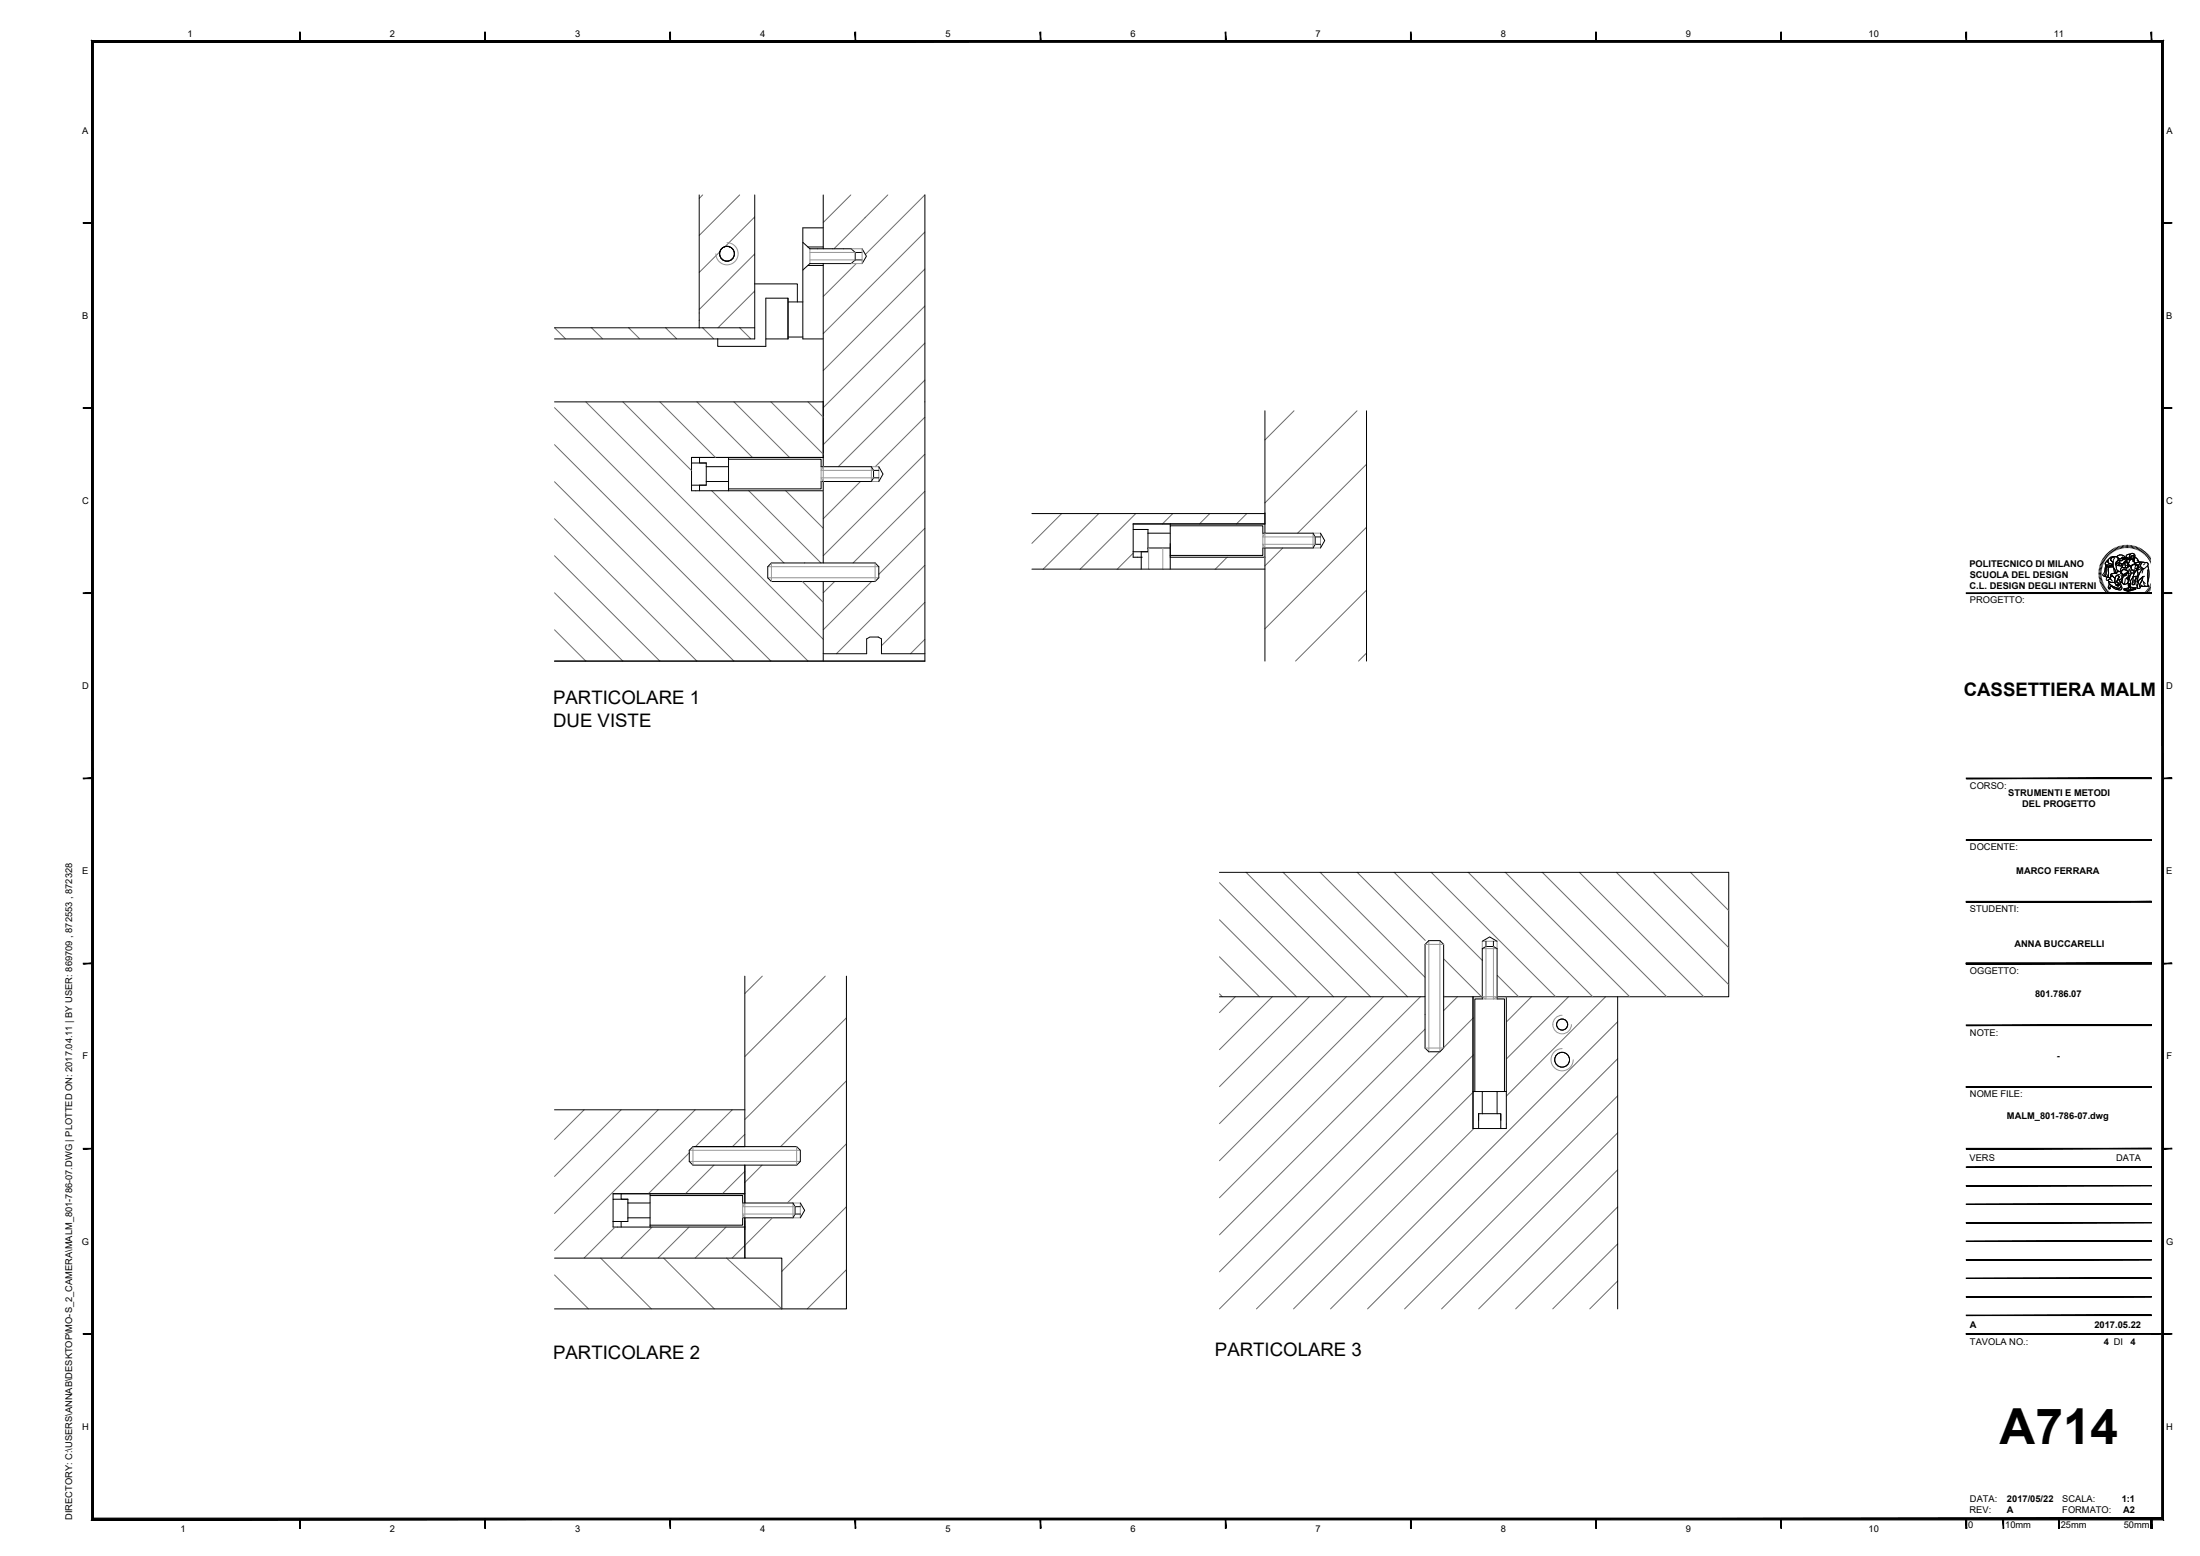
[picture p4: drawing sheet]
<svg xmlns="http://www.w3.org/2000/svg" width="594mm" height="420mm" viewBox="0 0 594 420" stroke-linecap="round" stroke-linejoin="round" font-family="sans-serif">
<!-- layer: 0 -->
<g fill="none" stroke="#6b6b6b" stroke-width=".27">
<path d="M189.7 52.6l-.9 1M199.7 52.6l-10.9 11M203.8 58.6l-8 8M229.8 52.6l-7.5 7.5M239.7 52.6l-14.5 14.6M249.8 52.6l-16.1 16.1M194.4 68l-5.6 5.6M203.8 68.6l-15 15M203.8 78.6l-9.9 9.9M231.2 71.2l-8.9 8.9M249.8 62.6l-27.5 27.5M249.8 72.6l-27.5 27.5"/>
<path d="M149.7 88.5l3 3M159.7 88.5l3 3M169.7 88.5l3 3M179.7 88.5l3 3M189.7 88.5l3 3M199.7 88.5l3 3M249.8 82.6l-27.5 27.5M249.8 92.6l-27.5 27.5M149.7 110.1l68.5 68.4M158.2 108.5l64.1 64.1M168.2 108.5l18.5 18.6M178.2 108.5l15 15"/>
<path d="M188.2 108.5l15 15M198.2 108.5l15 15M208.2 108.5l14.1 14.1M218.2 108.5l4.1 4.1M249.8 102.6l-23.4 23.4M249.8 112.6l-13.4 13.4M349.4 110.9l-7.8 7.9M366.4 110.9l-24.8 24.9M149.7 120.1l58.5 58.4M149.7 130.1l48.5 48.4M192.2 132.5l19.5 19.5M202.2 132.5l19.5 19.5"/>
<path d="M212.2 132.5l10.1 10.1M222.2 132.5l.1 .1M222.4 130l-.1 .1M232.4 130l-10.1 10.1M249.8 122.6l-27.5 27.5M249.8 132.6l-19.4 19.4M286.7 138.7l-8.1 8M296.7 138.7l-15 15M306.7 138.7l-15 15M316.7 138.7l-2.8 2.8M326.7 138.7l-2.8 2.8M336.7 138.7l-2.8 2.8"/>
<path d="M369 125.4l-18.6 18.6M149.7 140.1l38.5 38.4M149.7 150.1l28.5 28.4M216.7 157l5.6 5.6M225.4 157l-3.1 3.1M235.4 157l-13.1 13.1M249.8 142.6l-12.5 12.5M249.8 152.6l-23.9 23.9M306 149.4l-4.3 4.3M331.4 150.5l-3.2 3.2M341.4 150.5l.2 .1M341.6 148h.1"/>
<path d="M346.4 148l-4.8 4.8M369 142.4l-27.4 27.4M369 159.4l-19.2 19.1M149.7 160.1l18.5 18.4M149.7 170.1l8.5 8.4M249.8 162.6l-11.8 11.8M249.8 172.6l-3.9 3.9M369 176.4l-2.2 2.1M205.9 263.6l-4.8 4.7M222.8 263.6l-21.7 21.7M228.6 274.8l-27.5 27.5M404.3 269.1h.1"/>
<path d="M406.9 269.1l-.1 .2M157.7 299.7l-8 8M167.7 299.7l-18 18M177.7 299.7l-28 28M187.7 299.7l-38 38M197.7 299.7l-9.9 9.9M228.6 291.9l-17.8 17.7M186.1 311.3l-11 11M192.8 314.6l-7.7 7.7M201.1 306.3l-3.3 3.3M201.1 316.3l-6 6M205.8 314.6l-4.7 4.7"/>
<path d="M228.6 308.9l-16 15.9M162.2 339.7l13.7 13.7M166.1 331.3l-8.4 8.4M176.1 331.3l-8.4 8.4M179.2 339.7l13.7 13.7M186.1 331.3l-8.4 8.4M196.1 331.3l-8.4 8.4M196.2 339.7l14.9 13.7M201 331.3l.1 .1M201.2 328.8l-.1 .1M208.6 328.8l-10.9 10.9M228.6 325.9l-17.5 17.4"/>
<path d="M149.7 344.3l9.2 9.1M228.6 342.9l-10.6 10.5"/>
</g>
<!-- layer: filatura -->
<g fill="none" stroke="#969696" stroke-width=".27">
<path d="M196.3 65.5a3 3 0 0 1 3 3 3 3 0 0 1-3 3 3 3 0 0 1-3-3M218.7 67.2v4M218.7 70.2h12.2M218.7 68.2h12.2M229.8 67.2h3v4h-3M221.7 126v4M235.3 126h2v4h-2zM235.9 127h-14.2l.6-1v4l-.6-1h14.2M207.3 153h30M207.3 156h30M208.3 152v5M236.3 152v5"/>
<path d="M310.2 148v5.7M314 148v5.7M341 144v4M354.6 144h2v4h-2zM355.1 145h-14.1l.6-1v4l-.6-1h14.1M384.8 255h5M385.8 254v30M388.8 254v30M400.3 254.2h4v2h-4zM401.3 255.6v14.1l-1-.6h4l-1 .6v-14.1M400.3 269.7h4M421.8 274.1a2.51 2.51 0 0 0-2.5 2.6 2.51 2.51 0 0 0 2.5 2.5 2.51 2.51 0 0 0 2.5-2.5"/>
<path d="M384.8 283h5M421.8 283.2a3 3 0 0 0-3 3 3 3 0 0 0 3 3 3 3 0 0 0 3-3M186.1 310.6h30M186.1 313.6h30M187.1 309.6v5M215.1 309.6v5M200.5 324.8v4M214.1 324.8h2v4h-2zM214.7 325.8h-14.2l.6-1v4l-.6-1h14.2"/>
</g>
<!-- layer: 0 -->
<g fill="none" stroke="#000" stroke-width=".27">
<path d="M188.8 52.6v35.9M203.8 52.6v38.9h-54.1M222.3 52.6v14.6M249.8 52.6v125.9h-100.1M203.8 76.7h11.5v4.8M216.8 65.4l1.9 1.8h11.1l1.1 1M218.2 66.7h4.1M218.2 71.7h4.1M222.3 71.2v54.8M222.3 61.5h-5.5v30h5.5M230.9 70.2l-1.1 1h-11.1l-1.9 1.7M230.9 70.2h1.9"/>
<path d="M230.9 68.2h1.9M230.9 68.2v2M232.8 67.2l1.2 2-1.2 2M149.7 88.5h39.1M188.8 88.5h15M193.8 91.5v2h13v-13h6v11M206.8 91.5h6M212.8 80.5v11M212.8 81.5h4M212.8 91h4M149.7 108.5h72.6M341.6 110.9v33.1"/>
<path d="M369 110.9v67.6M186.7 123.5h10v.5M186.7 131v1.5h10M186.7 123.5h35.6M186.7 131h4M186.7 123.5v1.5M188.9 123.5v1.5h1.8M190.7 125h-4v6M190.7 125v6h-1.8v1.5M190.7 130h6M190.7 126h6M196.7 132.5h25.6"/>
<path d="M196.7 132v.5M222.3 130v22M235.9 127v2l-.6 1h-13.6v2h-25M235.9 127l-.6-1h-13.6v-2h-25v8M235.9 127h1.4M235.9 129h1.4M237.3 126l1.1 2-1.1 2M278.6 138.7h63M208.3 152h28l1 1v3l-1 1h-28l-1-1v-3zM222.3 157v21.5M278.6 153.7h63M306 141.5h10v.5"/>
<path d="M306 149h4M306 149v1.5h2.2M308.2 150.5h.1M308.2 143h1.8M310 143h-4v6M310 143v6h-1.8v4.7M310 148h6M310 144h6M316 146.8v6.9M316 150v.5h25.6M341.6 148v30.5M341.6 141.5h-35.6v1.5"/>
<path d="M355.1 145v2l-.5 1h-13.6v2h-25M355.1 145l-.5-1h-13.6v-2h-25v8M355.1 145h1.5M355.1 147h1.5M356.6 144l1.1 2-1.1 2M222.3 176.5h11.7v-4l.9-.5h2.3l.8 .5v4h11.8M329.3 235.6h137.5v33.5h-62.5M385.8 254h3l1 1v28l-1 1h-3l-1-1v-28zM400.3 254.2l2-1.2 2 1.2M401.3 255.6h2l1 .6v13.5h2v25M401.3 255.6l-1 .6v13.5h-2v25h8M401.3 254.2v1.4"/>
<path d="M403.3 254.2v1.4M201.1 263.6v46M228.6 263.6v89.8h-17.5M329.3 269.1h55.5M389.8 269.1h10.5M397.8 269.1v35.6M406.8 269.1v25.6M436.8 269.1v84.3M149.7 299.7h51.4M398.3 294.7h-.5v10.1M400.3 294.7v6M404.3 294.7v6"/>
<path d="M406.3 294.7h.5M406.8 294.7v10h-1.5M187.1 309.6h28l1 1v3l-1 1h-28l-1-1v-3zM201.1 314.6v10.2M397.8 304.7h1.5M399.3 300.7v4h6M399.3 300.7h6v1.8M399.3 300.7v1.8M405.3 300.7v4M149.7 339.7h51.4v-10.9v10.9h10v13.7M165.5 322.3h10v.5M165.6 329.8v1.5h9.9"/>
<path d="M165.6 322.3h35.5M165.6 329.8h4M165.6 322.3v1.5M167.7 322.3v1.5h1.9M169.6 323.8h-4v6M169.6 323.8v6h-1.9v1.5M169.6 328.8h5.9M169.6 324.8h5.9M175.5 331.3h25.6M175.5 330.8v.5M214.7 325.8v2l-.6 1h-13.6v2h-25M214.7 325.8l-.6-1h-13.6v-2h-25v8"/>
<path d="M214.7 325.8h1.4M214.7 327.8h1.4M216.1 324.8l1.2 2-1.2 2M149.7 353.4h61.4"/>
<circle cx="196.3" cy="68.5" r="2"/>
<circle cx="421.8" cy="276.7" r="1.49"/>
<circle cx="421.8" cy="286.2" r="2"/>
</g>
<!-- layer: IKE140039-T1 -->
<path d="M149.7 178.5h100.1" fill="none" stroke="#000" stroke-width=".27"/>
<!-- layer: tratteggio -->
<g fill="none" stroke="#6b6b6b" stroke-width=".27">
<path d="M329.3 238.4l30.8 30.7M336.5 235.6l33.6 33.5M346.5 235.6l33.6 33.5M356.5 235.6l28.3 28.3M366.5 235.6l18.4 18.4M376.5 235.6l23.8 23.8M386.5 235.6l33.6 33.5M396.5 235.6l33.6 33.5M406.5 235.6l33.6 33.5M416.5 235.6l33.6 33.5M426.5 235.6l33.6 33.5M436.5 235.6l30.3 30.3"/>
<path d="M446.5 235.6l20.3 20.3M456.5 235.6l10.3 10.3M329.3 248.4l20.8 20.7M329.3 258.4l10.8 10.7M389.8 258.9l10.3 10.2M329.3 268.4l.8 .7M333.6 269.1l-4.3 4.3M343.6 269.1l-14.3 14.3M353.6 269.1l-24.3 24.3M363.6 269.1l-34.3 34.3M373.6 269.1l-44.3 44.3M383.6 269.1l-54.3 54.3"/>
<path d="M384.8 277.9l-55.5 55.5M389.8 268.9l.3 .2M393.6 269.1l-3.8 3.8M397.8 274.9l-8 8M404.3 263.4l5.8 5.7M413.6 269.1l-6.8 6.8M423.6 269.1l-16.8 16.8M433.6 269.1l-26.8 26.8M436.8 275.9l-77.5 77.5M388.7 284l-59.4 59.4M397.8 284.9l-68.5 68.5M397.8 294.9l-58.5 58.5"/>
<path d="M436.8 285.9l-67.5 67.5M436.8 295.9l-57.5 57.5M398 304.8l-48.7 48.6M436.8 305.9l-47.5 47.5M436.8 315.9l-37.5 37.5M436.8 325.9l-27.5 27.5M436.8 335.9l-17.5 17.5M436.8 345.9l-7.5 7.5"/>
</g>
<!-- layer: G-ANNO-LOGO -->
<g fill="none" stroke="#000" stroke-width=".27">
<path d="M566.7 154.5h.7M566.7 154.8h.7M566.8 154.1l.6 .1M566.8 153.8l.7 .1M566.9 153.4l.6 .2M567 153.1l.6 .1M567 152.7l.7 .2M567.1 152.4l.7 .2M567.3 152.1l.6 .2M567.4 151.7l.6 .3M567.4 155.2h-.7M567.4 155.5l-.6 .1"/>
<path d="M567.5 155.8l-.7 .1M567.5 156.1l-.6 .2M567.6 151.4l.6 .3M567.6 156.5l-.7 .1M567.7 156.8l-.7 .2M567.7 151.1l.6 .3M567.8 157.1l-.7 .2M567.9 157.4l-.6 .2M567.9 150.8l.6 .3M568 157.7l-.6 .3M568.1 150.5l.6 .4M568.1 158l-.6 .3"/>
<path d="M568.3 158.3l-.6 .3M568.3 150.2l.6 .4M568.5 158.6l-.6 .3M568.5 149.9l.6 .5M568.6 152.5h.8a.72 .72 0 0 0 1.1-.1l.1 .2a.32 .32 0 0 1 0 .5 .32 .32 0 0 1-.5 0l-1.3-.1zM568.6 152.5l.1 .4M568.6 158.8l-.5 .4M568.8 149.7l.5 .4M568.8 153l-.2 .4-.2 1.4-.3 .7 .4 .2M568.8 159.1l-.5 .4M568.9 151.4l.4-.2-.1 .6 .3 .3 1 .3a.77 .77 0 0 1-1.2 .2h-.5a.54 .54 0 0 1-.3-.5 .54 .54 0 0 1 .4-.5zM569 149.4l.5 .5"/>
<path d="M569 159.4l-.5 .4M569.1 153l.4 .1-.2 .5v2.2h-.5a.23 .23 0 0 1-.4-.2 .23 .23 0 0 1 .2-.3l.1-1.6zM569.1 153l-.1 .1a1.81 1.81 0 0 0-.3 1.8v.4a.3 .3 0 0 0-.2 .3 .3 .3 0 0 0 .3 .2l.4 .1M569.3 159.6l-.5 .5M569.3 156.6a.76 .76 0 0 0 .9 .7l.9-.2M569.3 149.2l.5 .5M569.3 151l.6-.5 1.4-.2a.95 .95 0 0 0-1.3 1l.6 .4-.1 .8-1.1-.5-.2-.2zM569.4 153.2l.5-.1a.52 .52 0 0 1 .6-.1 .52 .52 0 0 1 .3 .5l.4 .7v.5l-.6 .2a.45 .45 0 0 0-.6 .1 .45 .45 0 0 0 .2 .6l-.1 .1a.42 .42 0 0 1-.5 .3 .42 .42 0 0 1-.3-.4zM569.4 157l.6 .3 1.1-.2 .1 .5 .3 .3-.1 .2 .3-.2 .3 .4-.2-.6 .3 .5-.1-.5 .4 .1-.8-.7 .3-.7 .4 .2 .5 1.6a.75 .75 0 0 1-1 .6l-1.8-.8-.5-.5zM569.4 157l.1 .5 .8 .7 1.9 .9M569.5 159.8l-.5 .5M569.5 153.1l-.2 .5v2.3"/>
<path d="M569.6 148.9l.4 .6M569.6 157.6l.7 .6 1.2 .6a.85 .85 0 0 0 1.1-.3l.2-.3 .1 .2a.65 .65 0 0 1-.2 .8 .65 .65 0 0 1-.8 0l-1.2-.5a.52 .52 0 0 0-.5-.4 .52 .52 0 0 0-.5 .5h.2l-.1 .2-.3-.1a.92 .92 0 0 1 0-1.1zM569.6 157.6l-.3 1 .3 .4 .2-.2a.38 .38 0 0 1 .2-.5 .38 .38 0 0 1 .5 .3l1.2 .6a.83 .83 0 0 0 1.2-.2l-.1-.7M569.8 156.1l-.3-.2a.45 .45 0 0 0-.7 .2 .45 .45 0 0 0 .3 .6l.6-.3h.3l.5 .5M569.9 148.7l.4 .6M570 155.1l1.2-.4 .3 .1 .2-.4 .5-.1 .6 .2 .4 .7a1.07 1.07 0 0 1-1.3 1.2l.1-.2a.4 .4 0 0 0 .3-.5 .4 .4 0 0 0-.5-.3l-.4 .1-.3 .6-.7-.6a.28 .28 0 0 1-.4 0 .28 .28 0 0 1 0-.4zM570 155.8l.4-.3a1.2 1.2 0 0 1 .7 1.7l-.9 .1a.7 .7 0 0 1-.9-.7l.6-.2-.1-.3zM570.2 148.5l.3 .6M570.2 150.6l1.1-.3a.75 .75 0 0 1 .7 .7 .75 .75 0 0 1-.5 .8l-.1 .1a.93 .93 0 0 0 .1 1.1 1.08 1.08 0 0 0 .7 1.3l-.5 .1-.2 .4-.3-.1v-.5l-.6-1.3v-1.2l-.6-.5zM570.3 155.4l.8 .7M570.4 155.5a.57 .57 0 0 0-.5 .9M570.4 148.3l.4 .6"/>
<path d="M570.6 153h-1.5a.66 .66 0 0 0-.7 .3 .66 .66 0 0 0 0 .7l-.1 .5-.5 .7 .3 .3M570.8 153.4l.2 1.4M570.8 148.1l.3 .6M571 150.6l-.4 1.1v1.3l.8 1.8 .2-.1 .1-.3 .4-.1v-.1a1 1 0 0 1-.7-1.4 1.39 1.39 0 0 1 .6-1.7 .79 .79 0 0 0-1-.8l-1.1 .2-.6 .7v.8l1.2 .5a.8 .8 0 0 1-1.2 .1h-.5a.5 .5 0 0 1-.3-.5 .5 .5 0 0 1 .3-.5l.4-.4M571.1 148l.3 .6M571.2 154.7l-.6 .2a.5 .5 0 0 0-.5 .1 .5 .5 0 0 0-.1 .5l.2 .1M571.3 150.3a.97 .97 0 0 0-1.3 1l.6 .4M571.4 147.8l.3 .7M571.4 155.5a.44 .44 0 0 1 .7 0 .44 .44 0 0 1 0 .6l-.5 1.1 .8 .7-.4-.2 .1 .5-.3-.5 .2 .6-.3-.4-.2 .3v-.3l-.4-.4a2.48 2.48 0 0 1 .3-2zM571.4 155.5a.46 .46 0 0 1 .8 0 .46 .46 0 0 1-.2 .7l-.4 1 .8 .7-.4-.2 .1 .5-.3-.5 .1 .6-.2-.4-.3 .2v-.3a2.06 2.06 0 0 1 0-2.3zM571.5 151.7l1-.4-.1 .5-1.2 .5zM571.5 152.2l.8-.3 .3 .2a.34 .34 0 0 0-.4 .3 .34 .34 0 0 0 .2 .4l-.6-.1z"/>
<path d="M571.5 152.2l.3 .5 .6 .1M571.7 150.4l.7-.6 .6 .1 .6 .3a.26 .26 0 0 1 .1 .5 .26 .26 0 0 1-.4-.1l-.2-.2-.6 .5-.5-.2M571.7 147.7l.3 .6M571.8 150.1l.5-.2h.6l.6 .2 .3 .4-.3 .2-.4-.3v.3l-.7 .2-.7-.5zM572 150.7l.6 .2 .6-.5 .3 .3-.2 .5-.4 .2-.5-.2-.5 .2zM572.1 147.6l.2 .6M572.2 154.3l.6 .2 .4 .8v.6l-.4 .3M572.3 156.6l.5 1.6a.75 .75 0 0 1-1 .6M572.3 152.2h.8l-.2 .1-.1 .5a.41 .41 0 0 1-.5-.1 .41 .41 0 0 1 0-.5zM572.3 151.9l.3 .2M572.4 151.6v.2l-1.1 .5M572.4 155.2l-.8 .2"/>
<path d="M572.4 147.5l.2 .6M572.5 151.3l-.4 .5M572.6 154.8l.7 .5M572.7 152.2a.36 .36 0 0 0-.5 .2 .36 .36 0 0 0 .2 .4 .36 .36 0 0 0 .5-.2l.2-.4-.6 .1M572.7 155.3a.69 .69 0 0 1 .1 .9 .69 .69 0 0 1-.9 .2M572.8 154.5v-.3l.5-.4h.6l.5 .3 .1 .2a.24 .24 0 0 1 .1 .4 .24 .24 0 0 1-.4 0l-1 .4 .6 .4 .4-.2 .1-.5a.27 .27 0 0 0 .3-.2 .27 .27 0 0 0-.2-.3v-.2l-.5-.3h-.6l-.5 .7-.2-.1 .2-1.1 .3-.2 .2 .2h1.1l.5-.4v-.3l.6 .2 .1 1-.3 .4 .2 .7-.3 .5-.4 .2-.2 .5h-.4l.4 .3 .1-.1v.4l.2-.2-.3 1.1h-.1a.92 .92 0 0 1-1.4-.1l-.4-.4 .4-.6 .2-1.1M572.8 147.4l.1 .7M572.8 154.2l.6-.4 .5 .1 .6 .3a.27 .27 0 0 1 .2 .3 .27 .27 0 0 1-.3 .3l-.2-.1-1.1 .6zM572.8 157.1l.8 .7M572.9 151.2l.1 .1M573.1 150.8l.1 .1M573.1 153.1l-.4 .5-.1 .8"/>
<path d="M573.1 156.5v1M573.1 147.3l.1 .7M573.1 150.9h.1M573.2 155.1l1.2-.3-.2 .5-.4 .2zM573.2 155.9l-.3 1-.4 .4M573.5 151l.8-.2 .1 .2a.32 .32 0 0 1-.2 .3 .32 .32 0 0 1-.3-.1zM573.5 147.3v.6M573.5 150.7l-.2 .5-.4 .2-.5-.2-.5 .2M573.6 159l1.9-.4 1.2 .2-2 .6zM573.6 159l1.1 .4v.3l-1.1-.4zM573.6 151.8l.7-.2 .3 .2 .3 .9-.1 .4-.3-.2 .1-.7-.3-.4a.41 .41 0 0 0-.6 .1 .41 .41 0 0 0 .1 .6v.8h-.5l-.3-.3zM573.8 151.8l.4-.1 .4 .4v.9l-.2 .3h-.5l-.2-1.2z"/>
<path d="M573.8 147.2l.1 .7M573.9 150.8a.39 .39 0 0 1 .5-.3 .39 .39 0 0 1 .2 .6l-.1 .1M573.9 156.2l-.3 1.6 1-.2M573.9 155.3v.1M573.9 150.6a.4 .4 0 0 1 .6-.1 .4 .4 0 0 1 0 .7l-.2-.4h-.4zM574 155h.1M574 155.2l.1 .1M574.1 152v.1M574.2 152l-.2 .1M574.2 147.2v.7M574.3 151l-.5-.2-.4 .2 .7 .3 .4-.1-.3-.4 .1 .3M574.3 156l.3 .1 .2-.5 .4-.2-.4 1.3-.1-.4h-.3z"/>
<path d="M574.3 153.3v.7M574.4 154.8l-.2 .5-.3 .2-.6-.3M574.4 151.9l.2 .2-.1 .1M574.5 152l-.2-.2a.41 .41 0 0 0-.6 .1 .41 .41 0 0 0 .1 .6l.1 .5a.43 .43 0 0 1-.5 .3 .43 .43 0 0 1-.3-.4l.4-1 .7-.3 .6 .6 .1 .8a.21 .21 0 0 1-.3 0 .21 .21 0 0 1-.1-.2M574.5 147.2v.7M574.6 152.3l-.2 .1M574.6 152.2a.42 .42 0 0 1-.1 .6 .42 .42 0 0 1-.6-.1M574.6 153l-.2 .3h-.5M574.7 159.4l2-.6v.3l-2 .6zM574.7 159.4v.3M574.7 151.1v-.1a.43 .43 0 0 1 .4 .3 .43 .43 0 0 1-.1 .5l-.2 .4M574.8 155.6h.1"/>
<path d="M574.8 156.2l-.1 .4 .2-.1M574.8 150.6l.1 .4M574.9 152.6l-.2-.4 .3-.5a.42 .42 0 0 0-.3-.7v-.2a.53 .53 0 0 1-.5-.8l.5-.3a.28 .28 0 0 1 .5-.1 .28 .28 0 0 1-.1 .5v1.1h.2v-.5a.41 .41 0 0 0 .3 .4 .41 .41 0 0 0 .5-.2l-.1 .6 .1 .1 .1-.2 .1 .3a.35 .35 0 0 1 .2 .4 .35 .35 0 0 1-.3 .3l-.7 .4M574.9 147.2v.7M574.9 155.9l-.1 .3-.1-.2M574.9 153.6l-.1 1.4M574.9 152.8l.5 .3M575 157.6h.2l.1 1-.2-.5-.4 .7zM575.1 154.8l-.4 .3v.5M575.2 155.4l-.4 .2-.2 .5h-.4l.4 .3 .1-.1M575.2 153.7l-.4 .9M575.3 149.7h-.8l-.4 .7"/>
<path d="M575.3 147.3l-.1 .6M575.3 150.7a.39 .39 0 0 0 .3 .4 .39 .39 0 0 0 .5-.2M575.4 149.6l.6-.1 .5 .5v.8l-.4 .8v-.7l.2-.4-.2-.6-.6 .2-.2 1.1h-.2l-.1-.8zM575.4 149.6l.6-.1 .5 .5-.2 1.3-.2 .3v-.7l.2-.4-.2-.6-.6 .2-.2 1.1h-.2l-.1-.8zM575.5 152.8l.7-.4 .7 .1a.47 .47 0 0 1 .6 .6l-.3 .6a.65 .65 0 0 1-.9 .5l-.1 .1-.6-.5zM575.5 150.4l.2 .1M575.5 154.8l.9-.1-.5 1.2-.6 .9v.8h-.3l-.3 .6-.1-.9zM575.5 154.8l-.9 2.5 .2 1 .4-.7 .2 1.4-.3-.9-.4 1 .1-.8M575.5 150.1l.6-.2 .2 .6-.2 .4a.47 .47 0 0 1-.7-.1 .47 .47 0 0 1 .1-.7zM575.6 150.9h.1M575.6 153.8l-.1 .1a.56 .56 0 0 0 0 .9l1-.2 .4-.6M575.6 147.3l-.1 .7"/>
<path d="M575.6 150.5h.1M575.7 150.8h.1M576 147.4l-.2 .6M576 150.6l.2 .1M576 155.7l.8-.1-.6 1.7a.3 .3 0 0 1 .3 .3 .3 .3 0 0 1-.3 .3l-.5-.2zM576 150.6v.1M576.2 151.4l.4 .7M576.3 153.9h.1M576.3 147.5l-.2 .6M576.3 152.3l1-.5h.9l-.7 .9zM576.4 154.7l-.5 1.2-.6 .9-.1 .9M576.4 153.9h-.3"/>
<path d="M576.5 150.4l.6 .5 .6 .8a1.07 1.07 0 0 1-1.3 .1l-.2-.4zM576.5 150.4l.6 .5 .3 .6M576.5 154.1l-.1 .1M576.6 147.5l-.2 .7M576.7 158.8v.3l-2 .6-1.1-.4v-.3l1.1 .4 2-.6a6 6 0 0 0-3.1 .2M576.8 155.7l-.5 1.7a.29 .29 0 0 1 .1 .4 .29 .29 0 0 1-.4 .1l-.3-.2 .3-1.9M577 153.8l.3-.1-.1 1.9-1.2 .2 .3-1.2zM577 147.7l-.2 .6M577.1 153.5l-.2 .4M577.1 152.5l.3 .1 .1 .4M577.1 151.3l.5 .4M577.2 155.6l-1.2 .2"/>
<path d="M577.2 157l-.1 .2 .3 .2M577.3 147.8l-.2 .6M577.3 153.8l-.1 1.7-.5 1.5 .2 1 .2 .2M577.5 156.7l1.1-1-.2 1-.6 1.2 .2 .8-.4 .2-.3-.1a.27 .27 0 0 1-.3-.1 .27 .27 0 0 1 .1-.3zM577.5 152.7l.1-.1a.98 .98 0 0 1 .9-.8l1 .1a.55 .55 0 0 1 .6 .4 .55 .55 0 0 1-.3 .6l-.4 .3a1.07 1.07 0 0 1-1.8-.2M577.5 153l-.9 1.3h-.5l-.5-.5-.1-.8 .5-.4 .6-.1 .1 .3-.2 .8 .7-.4-.1-.6-.7-.2h-.4l-.5 .4v.5M577.6 154.5v.6M577.6 147.9l-.3 .6M578 148.1l-.4 .6M578 153.7l-.9 .1M578.1 157.9l.5 .4M578.3 151.8l-1.1 .1-.9 .4"/>
<path d="M578.3 148.3l-.4 .6M578.4 156.7l.9 .9M578.5 151.9l.8 .1a.52 .52 0 0 1 .6 .1 .52 .52 0 0 1 0 .7l.4 1.7-.1 1.6a2.08 2.08 0 0 0 0 2.2h-2.4l.8-2.6-1.5 1.4 .1-.6a5.4 5.4 0 0 1 1.4-2.8l.4-.1a.9 .9 0 0 1-1-.7 .9 .9 0 0 1 .5-1zM578.5 153.7l-.1 .1a6.6 6.6 0 0 0-1.3 3.3l1.6-1.4 .4-.1M578.5 151.8a.91 .91 0 0 0-.5 1.1 .91 .91 0 0 0 1 .7M578.6 148.5l-.4 .5M578.6 155.7l-.1 .9-.7 1.3v.4a.38 .38 0 0 1-.3 .6 .38 .38 0 0 1-.3-.6l.3-1.5M578.7 153.7l-.3 1M578.8 157.2a1.06 1.06 0 0 0 .7 1.1M578.9 148.7l-.4 .5M579.1 152.2l-.3 .3M579.1 148.9l-.4 .5"/>
<path d="M579.2 159.9l.5 .5M579.4 149.1l-.4 .5M579.4 159.7l.5 .5M579.6 159.5l.5 .4M579.7 149.3l-.5 .5M579.8 159.2l.6 .5M579.9 153.9l.1 3.3M580 152.8l.1 .6a11 11 0 0 1-.1 4.3l.2 .6h-2.4M580 149.6l-.6 .5M580 159l.6 .4M580.2 149.9l-.5 .4M580.2 158.7l.6 .4"/>
<path d="M580.4 158.4l.6 .4M580.4 150.1l-.5 .5M580.6 158.2l.6 .3M580.6 150.4l-.5 .4M580.7 157.9l.6 .3M580.8 150.7l-.6 .4M580.8 157.6l.7 .2M581 157.3l.6 .2M581 151l-.6 .4M581.1 156.9l.6 .3M581.2 156.6l.6 .2M581.2 151.3l-.6 .4"/>
<path d="M581.2 156.3l.7 .2M581.3 156l.7 .1M581.3 155.7l.7 .1M581.3 151.7l-.6 .2M581.4 155.1h.6M581.4 154.8h.6M581.4 155.4h.6M581.5 152l-.6 .2M581.6 152.3l-.6 .2M581.7 152.6l-.6 .3M581.8 153l-.6 .2M581.9 153.3l-.7 .2"/>
<path d="M582 153.7l-.7 .1M582 154l-.7 .1M582 154.4h-.6M569.7 160.1l-.4 .5M570 160.3l-.5 .5M570.2 160.5l-.4 .5M570.5 160.6l-.4 .6M570.8 160.8l-.4 .6M571 161l-.3 .6M571.3 161.1l-.3 .6M571.6 161.3l-.2 .6M571.9 161.4l-.2 .6"/>
<path d="M572.2 161.5l-.2 .7M572.5 161.6l-.1 .7M572.9 161.7l-.2 .6M573.2 161.7l-.1 .7M573.5 161.8l-.1 .7M573.8 161.8v.7M574.2 161.9l-.1 .6M574.5 161.9v.6M574.8 161.9v.6M575.1 161.8l.1 .7M575.4 161.8l.1 .6M575.8 161.7l.1 .7"/>
<path d="M576.1 161.6l.1 .7M576.4 161.6l.2 .6M576.7 161.5l.2 .6M577 161.3l.3 .7M577.3 161.2l.3 .6M577.6 161.1l.3 .6M577.9 160.9l.3 .6M578.2 160.8l.3 .5M578.4 160.6l.4 .5M578.7 160.4l.4 .5M579 160.2l.4 .5"/>
</g>
<!-- layer: G-ANNO-TTLB -->
<g fill="#fff" stroke="#fff" stroke-width=".27">
<path d="M556 160.2l30.7 4.3-5.7-4.3zM556 160.2l30.7 4.3h-30.7z"/>
<path d="M581 145.7h5.7l-5.7 14.5zM586.7 145.7l-5.7 14.5 5.7 4.3z"/>
</g>
<path d="M556 160.2h25v-14.5h5.7v18.8h-30.7z" fill="none" stroke="#fff" stroke-width=".27"/>
<g fill="#000" stroke="#000" stroke-width=".27">
<path d="M24.7 10.9l.5 399v-398.5zM24.7 10.9l.5 399-.5 .5zM24.7 410.4l559-.5h-558.5zM24.7 410.4l559-.5 .5 .5zM583.7 11.4v398.5l.5 .5zM583.7 11.4l.5-.5v399.5zM25.2 11.4h558.5l.5-.5zM24.7 10.9h559.5l-559 .5z"/>
<path d="M80.9 8.7l.2 2.5v-2.5zM80.9 8.7l.2 2.5h-.2z"/>
<path d="M130.9 8.7l.2 2.5v-2.5zM130.9 8.7l.2 2.5h-.2z"/>
<path d="M180.9 8.7l.2 2.5v-2.5zM180.9 8.7l.2 2.5h-.2z"/>
<path d="M230.9 8.7l.2 2.5v-2.5zM230.9 8.7l.2 2.5h-.2z"/>
<path d="M280.9 8.7l.2 2.5v-2.5zM280.9 8.7l.2 2.5h-.2z"/>
<path d="M330.9 8.7l.2 2.5v-2.5zM330.9 8.7l.2 2.5h-.2z"/>
<path d="M380.9 8.7l.2 2.5v-2.5zM380.9 8.7l.2 2.5h-.2z"/>
<path d="M430.9 8.7l.2 2.5v-2.5zM430.9 8.7l.2 2.5h-.2z"/>
<path d="M480.9 8.7l.2 2.5v-2.5zM480.9 8.7l.2 2.5h-.2z"/>
<path d="M530.9 8.7l.2 2.5v-2.5zM530.9 8.7l.2 2.5h-.2z"/>
<path d="M580.9 8.7l.2 2.5v-2.5zM580.9 8.7l.2 2.5h-.2z"/>
<path d="M22.5 60.3h2.5v-.2zM22.5 60.1h2.5l-2.5 .2z"/>
<path d="M584 60.1v.2l2.5-.2zM584 60.3l2.5-.2v.2z"/>
<path d="M22.5 110.3h2.5v-.2zM22.5 110.1h2.5l-2.5 .2z"/>
<path d="M584 110.1v.2l2.5-.2zM584 110.3l2.5-.2v.2z"/>
<path d="M22.5 160.3h2.5v-.2zM22.5 160.1h2.5l-2.5 .2z"/>
<path d="M531 160.3h50v-.2zM531 160.1h50l-50 .2z"/>
<path d="M584 160.1v.2l2.5-.2zM584 160.3l2.5-.2v.2z"/>
<path d="M22.5 210.3h2.5v-.2zM22.5 210.1h2.5l-2.5 .2z"/>
<path d="M531 210.3h50v-.2zM531 210.1h50l-50 .2z"/>
<path d="M584 210.1v.2l2.5-.2zM584 210.3l2.5-.2v.2z"/>
<path d="M531 226.9h50v-.1zM531 226.8h50l-50 .1z"/>
<path d="M531 243.4v.2l50-.2zM531 243.6l50-.2v.2z"/>
<path d="M531 243.6h50v-.2zM531 243.4h50l-50 .2z"/>
<path d="M22.5 260.3h2.5v-.2zM22.5 260.1h2.5l-2.5 .2z"/>
<path d="M531 260.1v.2l50-.2zM531 260.3l50-.2v.2z"/>
<path d="M531 260.1v.2l50-.2zM531 260.3l50-.2v.2z"/>
<path d="M531 276.7v.2l50-.2zM531 276.9l50-.2v.2z"/>
<path d="M531 260.1v.2l50-.2zM531 260.3l50-.2v.2z"/>
<path d="M531 260.1v.2l50-.2zM531 260.3l50-.2v.2z"/>
<path d="M584 260.1v.2l2.5-.2zM584 260.3l2.5-.2v.2z"/>
<path d="M531 293.4v.2l50-.2zM531 293.6l50-.2v.2z"/>
<path d="M531 293.4v.2l50-.2zM531 293.6l50-.2v.2z"/>
<path d="M22.5 310.3h2.5v-.2zM22.5 310.1h2.5l-2.5 .2z"/>
<path d="M531 315.1h50zM531 315.2l50-.1z"/>
<path d="M531 310.1v.2l50-.2zM531 310.3l50-.2v.2z"/>
<path d="M584 310.1v.2l2.5-.2zM584 310.3l2.5-.2v.2z"/>
<path d="M531 335.1h50zM531 335.2l50-.1z"/>
<path d="M531 330.1h50zM531 330.2l50-.1z"/>
<path d="M531 325.1h50zM531 325.2l50-.1z"/>
<path d="M531 320.1h50zM531 320.2l50-.1z"/>
<path d="M531 355.1h50zM531 355.2l50-.1z"/>
<path d="M531 350.1h50zM531 350.2l50-.1z"/>
<path d="M531 345.1h50zM531 345.2l50-.1z"/>
<path d="M531 340.1h50zM531 340.2l50-.1z"/>
<path d="M22.5 360.3h2.5v-.2zM22.5 360.1h2.5l-2.5 .2z"/>
<path d="M531 360.1v.1l50-.1zM531 360.2l50-.1v.1z"/>
<path d="M531 360.1v.1l50-.1zM531 360.2l50-.1v.1z"/>
<path d="M581 360.2h2.5v-.1zM581 360.1h2.5l-2.5 .1z"/>
<path d="M581 360.2h2.5v-.1zM581 360.1h2.5l-2.5 .1z"/>
<path d="M584 360.1v.2l2.5-.2zM584 360.3l2.5-.2v.2z"/>
<path d="M80.9 410.2l.2 2.5v-2.5zM80.9 410.2l.2 2.5h-.2z"/>
<path d="M130.9 410.2l.2 2.5v-2.5zM130.9 410.2l.2 2.5h-.2z"/>
<path d="M180.9 410.2l.2 2.5v-2.5zM180.9 410.2l.2 2.5h-.2z"/>
<path d="M230.9 410.2l.2 2.5v-2.5zM230.9 410.2l.2 2.5h-.2z"/>
<path d="M280.9 410.2l.2 2.5v-2.5zM280.9 410.2l.2 2.5h-.2z"/>
<path d="M330.9 410.2l.2 2.5v-2.5zM330.9 410.2l.2 2.5h-.2z"/>
<path d="M380.9 410.2l.2 2.5v-2.5zM380.9 410.2l.2 2.5h-.2z"/>
<path d="M430.9 410.2l.2 2.5v-2.5zM430.9 410.2l.2 2.5h-.2z"/>
<path d="M480.9 410.2l.2 2.5v-2.5zM480.9 410.2l.2 2.5h-.2z"/>
<path d="M530.9 410.2v2.5h.2zM530.9 410.2h.2v2.5z"/>
<path d="M530.9 410.2l.2 2.5v-2.5zM530.9 410.2l.2 2.5h-.2z"/>
<path d="M540.9 410.2l.1 2.5v-2.5zM540.9 410.2l.1 2.5h-.1z"/>
<path d="M555.9 410.2l.2 2.5v-2.5zM555.9 410.2l.2 2.5h-.2z"/>
<path d="M580.9 410.2l.2 2.5v-2.5zM580.9 410.2l.2 2.5h-.2z"/>
<path d="M580.7 410.2l.5 2.5v-2.5zM580.7 410.2l.5 2.5h-.5z"/>
</g>
<text font-size="13.4" x="539.9" y="390">A714</text>
<g font-size="5">
<text x="149.4" y="190.2">PARTICOLARE 1</text>
<text x="530.3" y="187.9">CASSETTIERA MALM</text>
<text x="149.4" y="196.3">DUE VISTE</text>
<text x="149.4" y="367">PARTICOLARE 2</text>
<text x="328.1" y="366.2">PARTICOLARE 3</text>
</g>
<g font-size="2.5">
<text x="50.6" y="10">1</text>
<text x="105.3" y="10">2</text>
<text x="155.3" y="10">3</text>
<text x="205.3" y="10">4</text>
<text x="255.3" y="10">5</text>
<text x="305.3" y="10">6</text>
<text x="355.3" y="10">7</text>
<text x="405.3" y="10">8</text>
<text x="455.3" y="10">9</text>
<text x="504.6" y="10">10</text>
<text x="554.6" y="10">11</text>
<text x="22.2" y="36.1">A</text>
<text x="585" y="36.1">A</text>
<text x="22.2" y="86.1">B</text>
<text x="585" y="86.1">B</text>
<text x="22.2" y="136.1">C</text>
<text x="585" y="136.1">C</text>
<text x="531.8" y="153.1">POLITECNICO DI MILANO</text>
<text x="531.9" y="159.2">C.L. DESIGN DEGLI INTERNI</text>
<text x="531.9" y="156.1">SCUOLA DEL DESIGN</text>
<text x="532" y="163">PROGETTO:</text>
<text x="22.2" y="186.1">D</text>
<text x="584.9" y="186.1">D</text>
<text x="532" y="213">CORSO:</text>
<text x="542.3" y="214.9">STRUMENTI E METODI</text>
<text x="546.1" y="217.9">DEL PROGETTO</text>
<text x="532" y="229.6">DOCENTE:</text>
<text x="22.2" y="236.1">E</text>
<text x="544.5" y="236.1">MARCO FERRARA</text>
<text x="585" y="236.1">E</text>
<text x="532" y="246.3">STUDENTI:</text>
<text x="544" y="255.7">ANNA BUCCARELLI</text>
<text x="532" y="262.9">OGGETTO:</text>
<text x="549.5" y="269.1">801.786.07</text>
<text x="532" y="279.6">NOTE:</text>
<text x="22.3" y="286.1">F</text>
<text x="555.4" y="286.1">-</text>
<text x="585" y="286.1">F</text>
<text x="532" y="296.3">NOME FILE:</text>
<text x="542" y="302.2">MALM_801-786-07.dwg</text>
<text x="531.8" y="313.6">VERS</text>
<text x="571.5" y="313.6">DATA</text>
<text x="22.1" y="336.1">G</text>
<text x="584.9" y="336.1">G</text>
<text x="532" y="358.6">A</text>
<text x="565.6" y="358.6">2017.05.22</text>
<text x="532" y="363.1">TAVOLA NO.:</text>
<text x="568.1" y="363.1">4 DI</text>
<text x="575.3" y="363.1">4</text>
<text x="22.2" y="386.1">H</text>
<text x="585" y="386.1">H</text>
<text x="532" y="405.6">DATA:</text>
<text x="542" y="405.5">2017/05/22</text>
<text x="556.9" y="405.6">SCALA:</text>
<text x="572.9" y="405.5">1:1</text>
<text x="19.5" y="410.4" transform="rotate(-90 19.5 410.4)">DIRECTORY: C:\USERS\ANNAB\DESKTOP\MO-S_2_CAMERA\MALM_801-786-07.DWG | PLOTTED ON: 2017.04.11 | BY USER: 869709 , 872553 , 872328</text>
<text x="48.8" y="413.6">1</text>
<text x="105.3" y="413.6">2</text>
<text x="155.3" y="413.6">3</text>
<text x="205.3" y="413.6">4</text>
<text x="255.3" y="413.6">5</text>
<text x="305.3" y="413.6">6</text>
<text x="355.3" y="413.6">7</text>
<text x="405.3" y="413.6">8</text>
<text x="455.3" y="413.6">9</text>
<text x="504.6" y="413.6">10</text>
<text x="531.5" y="412.7">0</text>
<text x="531.9" y="408.5">REV:</text>
<text x="541.5" y="412.7">10mm</text>
<text x="542" y="408.6">A</text>
<text x="556.5" y="412.7">25mm</text>
<text x="556.9" y="408.6">FORMATO:</text>
<text x="573.3" y="408.6">A2</text>
<text x="573.5" y="412.7">50mm</text>
</g>
</svg>
